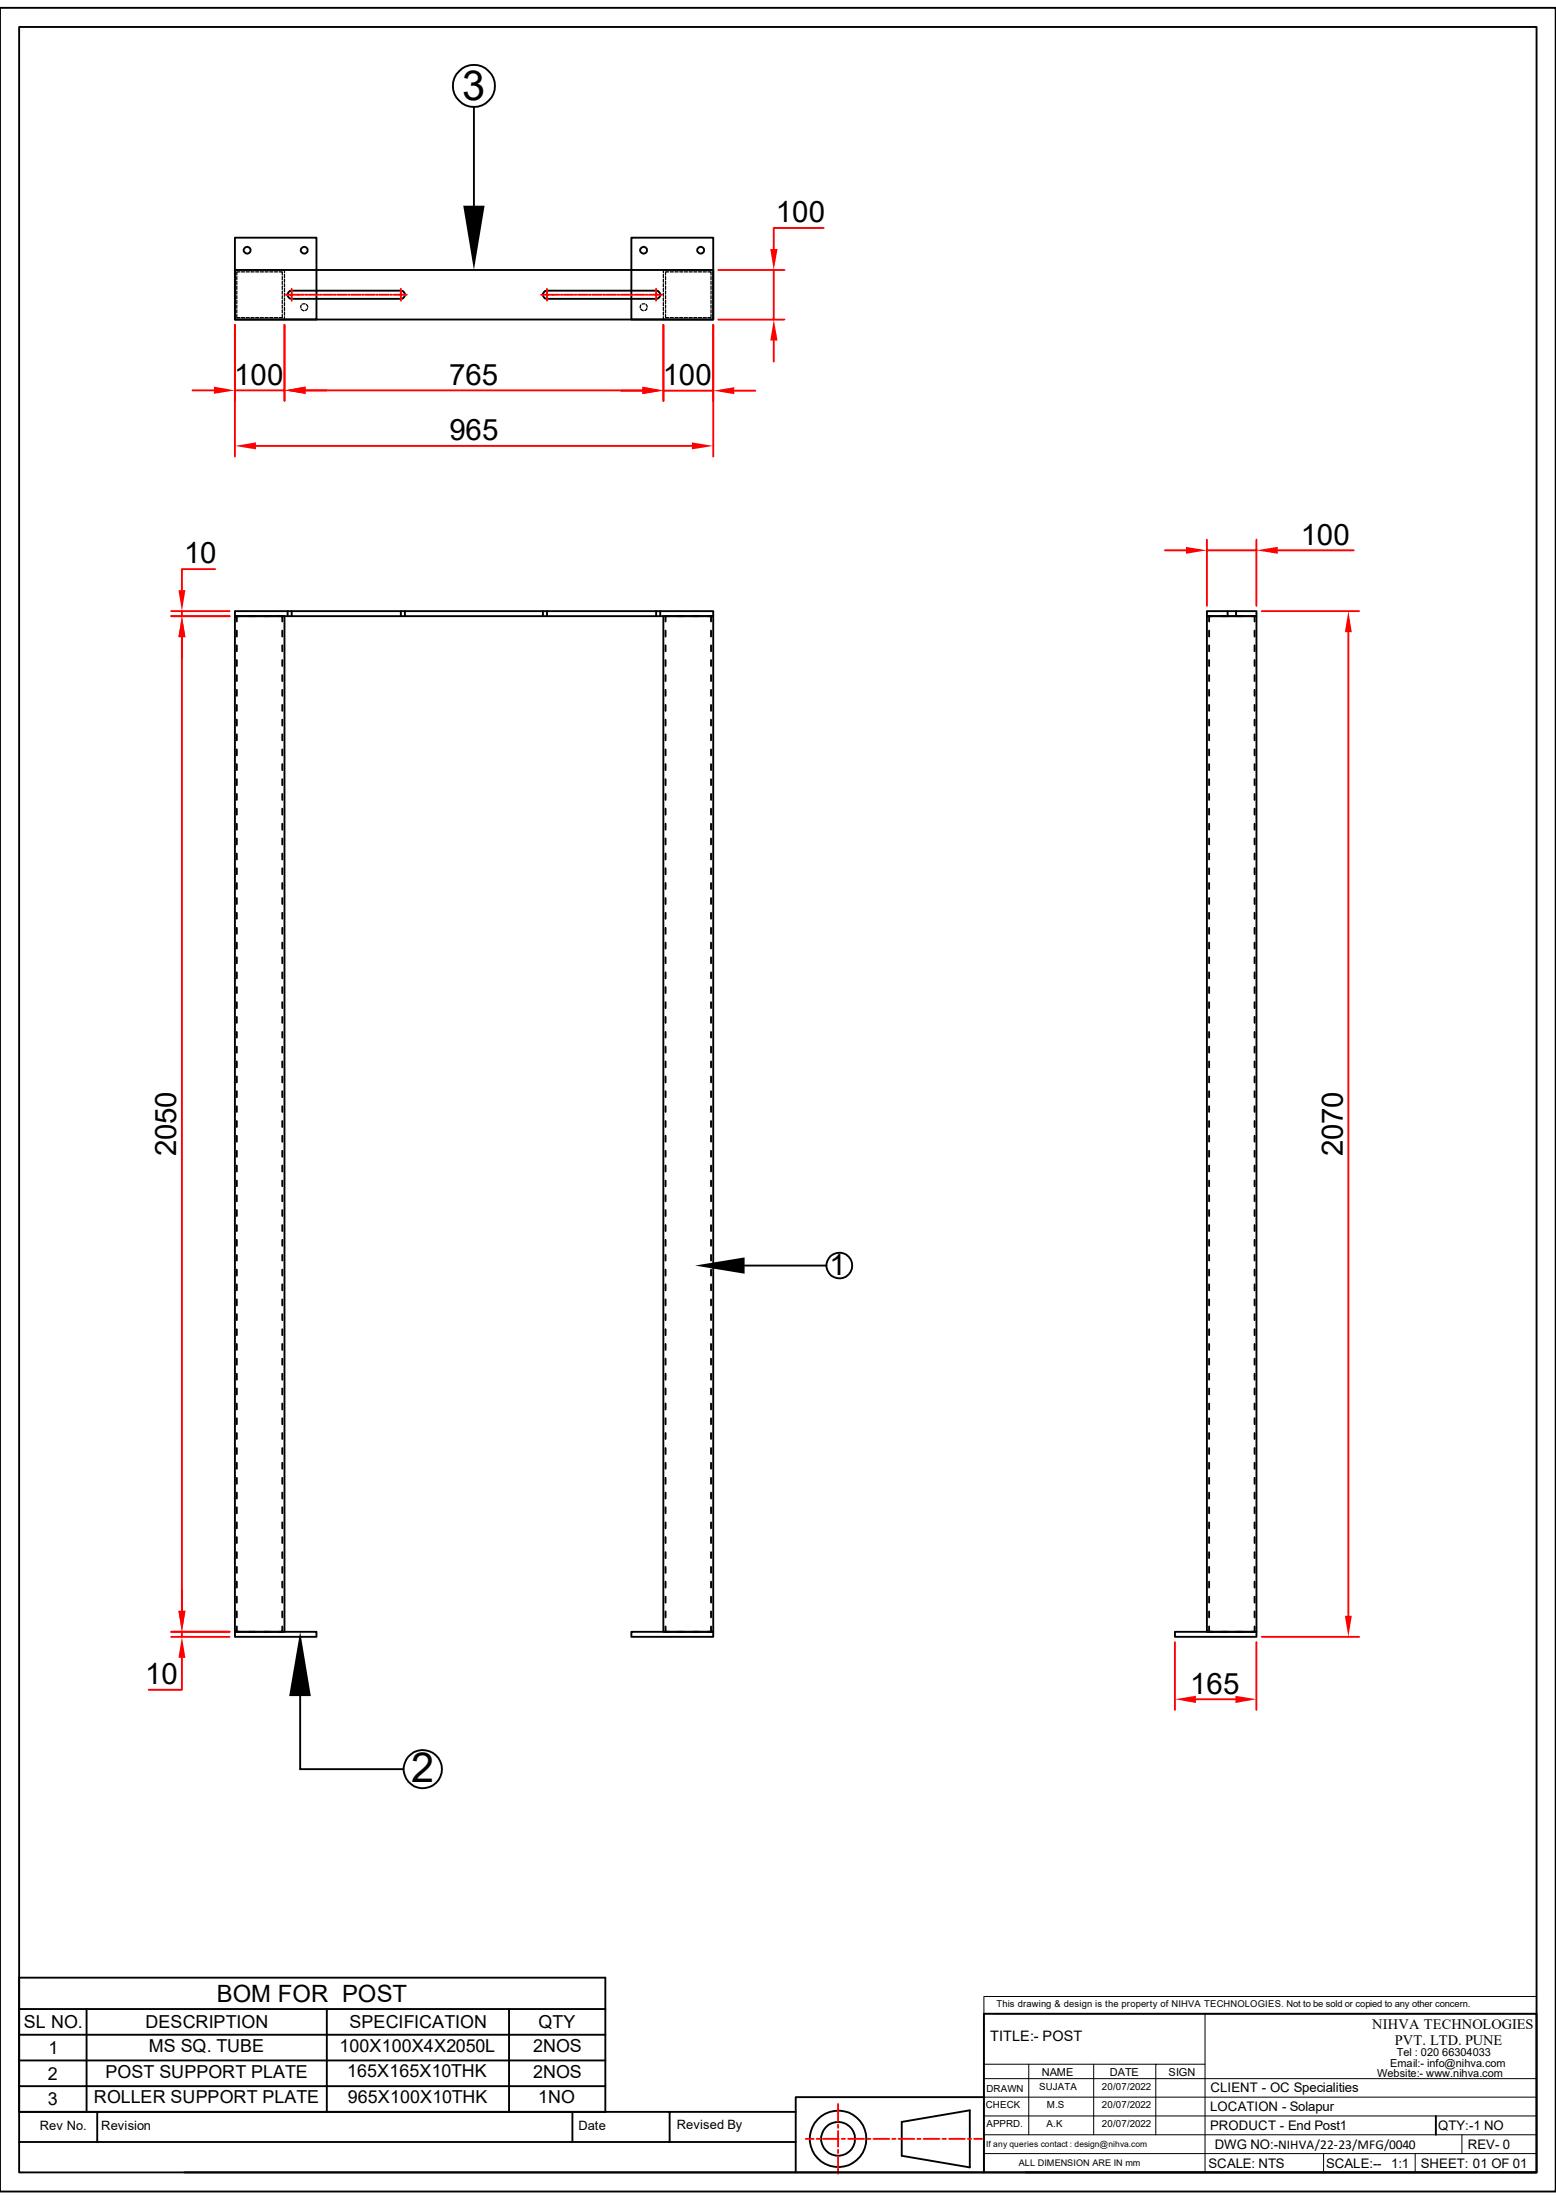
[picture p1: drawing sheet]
<svg xmlns="http://www.w3.org/2000/svg" width="210mm" height="297mm" viewBox="0 0 210 297" stroke-linecap="round" stroke-linejoin="round" font-family="sans-serif">
<g fill="none" stroke="#000" stroke-width=".25">
<path d="M0 1.1h210v294.8h-210zM2.6 3.6h204.8v289.7h-204.8zM31.7 32.1h11v11h-11zM31.7 36.4h64.6v6.7h-64.6zM38.9 39.5l.2-.2 .3-.1h14.7a.55 .55 0 0 1 .6 .6 .55 .55 0 0 1-.6 .5h-14.7a.55 .55 0 0 1-.5-.3 .55 .55 0 0 1 0-.5zM73.4 39.5l.2-.2 .2-.1h14.8a.55 .55 0 0 1 .5 .6 .55 .55 0 0 1-.5 .5h-14.8a.55 .55 0 0 1-.5-.3 .55 .55 0 0 1 .1-.5zM85.2 32.1h11.1v11h-11.1zM31.7 82.5h64.6v.7h-64.6zM31.7 83.2h6.7v137.1h-6.7zM32 85.1v.8M32 87.1v.8M32 89.1v.8"/>
<path d="M32 91.1v.8M32 93.1v.8M32 95.2v.8M32 97.2v.8M32 99.1v.8M32.4 83.2h-.4v.7M33.6 83.2h.8M35.6 83.2h.8M37.6 83.2h.5v.7M38.1 85.1v.8M38.1 87.1v.8M38.1 89.1v.8"/>
<path d="M38.1 91.1v.8M38.1 93.1v.8M38.1 95.2v.8M38.1 97.2v.8M38.1 99.1v.8M38.8 82.5v.7M39.4 82.5v.7M54.1 82.5v.7M54.7 82.5v.7M73.3 82.5v.7M73.8 82.5v.7M88.6 82.5v.7"/>
<path d="M89.1 82.5v.7M89.5 83.2h6.8v137.1h-6.8zM89.8 85.1v.8M89.8 87.1v.8M89.8 89.1v.8M89.8 91.1v.8M89.8 93.1v.8M89.8 95.2v.8M89.8 97.2v.8M89.8 99.1v.8M90.3 83.2h-.5v.7M91.5 83.2h.8"/>
<path d="M93.5 83.2h.8M95.5 83.2h.5v.7M96 85.1v.8M96 87.1v.8M96 89.1v.8M96 91.1v.8M96 93.1v.8M96 95.2v.8M96 97.2v.8M96 99.1v.8M162.9 83.2h6.7v137.1h-6.7zM162.9 82.5h6.7v.7h-6.7z"/>
<path d="M163.2 85.1v.8M163.2 87.1v.8M163.2 89.1v.8M163.2 91.1v.8M163.2 93.1v.8M163.2 95.2v.8M163.2 97.2v.8M163.2 99.1v.8M163.7 83.2h-.5v.7M164.8 83.2h.9M165.7 82.5v.7M166.8 82.5v.7"/>
<path d="M166.9 83.2h.8M168.9 83.2h.4v.7M169.3 85.1v.8M169.3 87.1v.8M169.3 89.1v.8M169.3 91.1v.8M169.3 93.1v.8M169.3 95.2v.8M169.3 97.2v.8M169.3 99.1v.8M32 101.2v.8M32 103.2v.8"/>
<path d="M32 105.2v.8M32 107.2v.8M32 109.2v.8M32 111.2v.8M32 113.2v.8M32 115.2v.8M32 117.2v.8M32 119.2v.8M38.1 101.2v.8M38.1 103.2v.8M38.1 105.2v.8M38.1 107.2v.8"/>
<path d="M38.1 109.2v.8M38.1 111.2v.8M38.1 113.2v.8M38.1 115.2v.8M38.1 117.2v.8M38.1 119.2v.8M89.8 101.2v.8M89.8 103.2v.8M89.8 105.2v.8M89.8 107.2v.8M89.8 109.2v.8M89.8 111.2v.8"/>
<path d="M89.8 113.2v.8M89.8 115.2v.8M89.8 117.2v.8M89.8 119.2v.8M96 101.2v.8M96 103.2v.8M96 105.2v.8M96 107.2v.8M96 109.2v.8M96 111.2v.8M96 113.2v.8M96 115.2v.8"/>
<path d="M96 117.2v.8M96 119.2v.8M163.2 101.2v.8M163.2 103.2v.8M163.2 105.2v.8M163.2 107.2v.8M163.2 109.2v.8M163.2 111.2v.8M163.2 113.2v.8M163.2 115.2v.8M163.2 117.2v.8M163.2 119.2v.8"/>
<path d="M169.3 101.2v.8M169.3 103.2v.8M169.3 105.2v.8M169.3 107.2v.8M169.3 109.2v.8M169.3 111.2v.8M169.3 113.2v.8M169.3 115.2v.8M169.3 117.2v.8M169.3 119.2v.8M32 121.2v.8M32 123.2v.8"/>
<path d="M32 125.3v.8M32 127.3v.8M32 129.2v.8M32 131.3v.8M32 133.3v.8M32 135.3v.8M32 137.3v.8M32 139.3v.8M38.1 121.2v.8M38.1 123.2v.8M38.1 125.3v.8M38.1 127.3v.8"/>
<path d="M38.1 129.2v.8M38.1 131.3v.8M38.1 133.3v.8M38.1 135.3v.8M38.1 137.3v.8M38.1 139.3v.8M89.8 121.2v.8M89.8 123.2v.8M89.8 125.3v.8M89.8 127.3v.8M89.8 129.2v.8M89.8 131.3v.8"/>
<path d="M89.8 133.3v.8M89.8 135.3v.8M89.8 137.3v.8M89.8 139.3v.8M96 121.2v.8M96 123.2v.8M96 125.3v.8M96 127.3v.8M96 129.2v.8M96 131.3v.8M96 133.3v.8M96 135.3v.8"/>
<path d="M96 137.3v.8M96 139.3v.8M163.2 121.2v.8M163.2 123.2v.8M163.2 125.3v.8M163.2 127.3v.8M163.2 129.2v.8M163.2 131.3v.8M163.2 133.3v.8M163.2 135.3v.8M163.2 137.3v.8M163.2 139.3v.8"/>
<path d="M169.3 121.2v.8M169.3 123.2v.8M169.3 125.3v.8M169.3 127.3v.8M169.3 129.2v.8M169.3 131.3v.8M169.3 133.3v.8M169.3 135.3v.8M169.3 137.3v.8M169.3 139.3v.8M32 141.3v.8M32 143.3v.8"/>
<path d="M32 145.3v.8M32 147.3v.8M32 149.4v.7M32 151.3v.8M32 153.3v.8M32 155.4v.8M32 157.4v.8M32 159.4v.7M38.1 141.3v.8M38.1 143.3v.8M38.1 145.3v.8M38.1 147.3v.8"/>
<path d="M38.1 149.4v.7M38.1 151.3v.8M38.1 153.3v.8M38.1 155.4v.8M38.1 157.4v.8M38.1 159.4v.7M89.8 141.3v.8M89.8 143.3v.8M89.8 145.3v.8M89.8 147.3v.8M89.8 149.4v.7M89.8 151.3v.8"/>
<path d="M89.8 153.3v.8M89.8 155.4v.8M89.8 157.4v.8M89.8 159.4v.7M96 141.3v.8M96 143.3v.8M96 145.3v.8M96 147.3v.8M96 149.4v.7M96 151.3v.8M96 153.3v.8M96 155.4v.8"/>
<path d="M96 157.4v.8M96 159.4v.7M163.2 141.3v.8M163.2 143.3v.8M163.2 145.3v.8M163.2 147.3v.8M163.2 149.4v.7M163.2 151.3v.8M163.2 153.3v.8M163.2 155.4v.8M163.2 157.4v.8M163.2 159.4v.7"/>
<path d="M169.3 141.3v.8M169.3 143.3v.8M169.3 145.3v.8M169.3 147.3v.8M169.3 149.4v.7M169.3 151.3v.8M169.3 153.3v.8M169.3 155.4v.8M169.3 157.4v.8M169.3 159.4v.7M32 161.4v.8M32 163.4v.8"/>
<path d="M32 165.4v.8M32 167.4v.8M32 169.4v.8M32 171.4v.8M32 173.4v.8M32 175.4v.8M32 177.4v.8M32 179.5v.8M38.1 161.4v.8M38.1 163.4v.8M38.1 165.4v.8M38.1 167.4v.8"/>
<path d="M38.1 169.4v.8M38.1 171.4v.8M38.1 173.4v.8M38.1 175.4v.8M38.1 177.4v.8M38.1 179.5v.8M89.8 161.4v.8M89.8 163.4v.8M89.8 165.4v.8M89.8 167.4v.8M89.8 169.4v.8M89.8 171.4v.8"/>
<path d="M89.8 173.4v.8M89.8 175.4v.8M89.8 177.4v.8M89.8 179.5v.8M96 161.4v.8M96 163.4v.8M96 165.4v.8M96 167.4v.8M96 169.4v.8M96 171.4v.8M96 173.4v.8M96 175.4v.8"/>
<path d="M96 177.4v.8M96 179.5v.8M163.2 161.4v.8M163.2 163.4v.8M163.2 165.4v.8M163.2 167.4v.8M163.2 169.4v.8M163.2 171.4v.8M163.2 173.4v.8M163.2 175.4v.8M163.2 177.4v.8M163.2 179.5v.8"/>
<path d="M169.3 161.4v.8M169.3 163.4v.8M169.3 165.4v.8M169.3 167.4v.8M169.3 169.4v.8M169.3 171.4v.8M169.3 173.4v.8M169.3 175.4v.8M169.3 177.4v.8M169.3 179.5v.8M32 181.4v.8M32 183.4v.8"/>
<path d="M32 185.5v.8M32 187.5v.8M32 189.5v.8M32 191.5v.8M32 193.5v.8M32 195.5v.8M32 197.5v.8M32 199.5v.8M38.1 181.4v.8M38.1 183.4v.8M38.1 185.5v.8M38.1 187.5v.8"/>
<path d="M38.1 189.5v.8M38.1 191.5v.8M38.1 193.5v.8M38.1 195.5v.8M38.1 197.5v.8M38.1 199.5v.8M89.8 181.4v.8M89.8 183.4v.8M89.8 185.5v.8M89.8 187.5v.8M89.8 189.5v.8M89.8 191.5v.8"/>
<path d="M89.8 193.5v.8M89.8 195.5v.8M89.8 197.5v.8M89.8 199.5v.8M96 181.4v.8M96 183.4v.8M96 185.5v.8M96 187.5v.8M96 189.5v.8M96 191.5v.8M96 193.5v.8M96 195.5v.8"/>
<path d="M96 197.5v.8M96 199.5v.8M163.2 181.4v.8M163.2 183.4v.8M163.2 185.5v.8M163.2 187.5v.8M163.2 189.5v.8M163.2 191.5v.8M163.2 193.5v.8M163.2 195.5v.8M163.2 197.5v.8M163.2 199.5v.8"/>
<path d="M169.3 181.4v.8M169.3 183.4v.8M169.3 185.5v.8M169.3 187.5v.8M169.3 189.5v.8M169.3 191.5v.8M169.3 193.5v.8M169.3 195.5v.8M169.3 197.5v.8M169.3 199.5v.8M32 219.6v.7h.4M32 201.5v.8"/>
<path d="M32 203.5v.8M32 205.5v.8M32 207.5v.8M32 209.5v.9M32 211.5v.8M32 213.5v.8M32 215.6v.8M32 217.6v.8M38.1 219.6v.7h-.5M38.1 201.5v.8M38.1 203.5v.8M38.1 205.5v.8"/>
<path d="M38.1 207.5v.8M38.1 209.6v.8M38.1 211.5v.8M38.1 213.5v.8M38.1 215.6v.8M38.1 217.6v.8M89.8 201.5v.8M89.8 203.5v.8M89.8 205.5v.8M89.8 207.5v.8M89.8 209.6v.8M89.8 211.5v.8"/>
<path d="M89.8 213.5v.8M89.8 215.6v.8M89.8 217.6v.8M89.8 219.6v.7h.5M96 219.6v.7h-.5M96 201.5v.8M96 203.5v.8M96 205.5v.8M96 207.5v.8M96 209.5v.9M96 211.5v.8M96 213.5v.8"/>
<path d="M96 215.6v.8M96 217.6v.8M163.2 201.5v.8M163.2 203.5v.8M163.2 205.5v.8M163.2 207.5v.8M163.2 209.6v.8M163.2 211.5v.8M163.2 213.5v.8M163.2 215.6v.8M163.2 217.6v.8M163.2 219.6v.7h.5"/>
<path d="M169.3 219.6v.7h-.4M169.3 201.5v.8M169.3 203.5v.8M169.3 205.5v.8M169.3 207.5v.8M169.3 209.5v.9M169.3 211.5v.8M169.3 213.5v.8M169.3 215.6v.8M169.3 217.6v.8M31.7 220.3h11v.7h-11zM33.6 220.3h.8"/>
<path d="M35.6 220.3h.8M85.2 220.3h11.1v.7h-11.1zM91.5 220.3h.8M93.5 220.3h.8M158.6 220.3h11v.7h-11zM164.8 220.3h.9M166.9 220.3h.8M138.4 293.3h69"/>
<circle cx="33.4" cy="33.8" r=".46"/>
<circle cx="41.1" cy="33.8" r=".46"/>
<circle cx="86.9" cy="33.8" r=".46"/>
<circle cx="94.6" cy="33.8" r=".46"/>
</g>
<g fill="none" stroke="#000" stroke-width=".17">
<path d="M31.7 37v.5M31.7 37.7v.4M31.7 38.3v.4M31.7 38.9v.5M31.7 39.6v.4M32 37.3v.5M32 38v.4M32 38.6v.5M32 39.3v.4M32 39.9v.4M32 36.4h-.3v.4M32.3 36.4h.4"/>
<path d="M32.4 36.7h-.4v.4M32.6 36.7h.4M32.9 36.4h.5M33.2 36.7h.5M33.6 36.4h.4M33.9 36.7h.4M34.2 36.4h.4M34.5 36.7h.4M34.8 36.4h.5M35.1 36.7h.5M35.5 36.4h.4M35.8 36.7h.4"/>
<path d="M36.1 36.4h.4M36.4 36.7h.4M36.7 36.4h.5M37 36.7h.5M37.4 36.4h.4M37.7 36.7h.4v.4M38 36.4h.4v.4M38.1 37.3v.5M38.1 38v.4M38.1 38.6v.5M38.1 39.3v.4M38.1 39.9v.4"/>
<path d="M38.4 37v.5M38.4 37.7v.4M38.4 38.3v.4M38.4 38.9v.5M38.4 39.6v.4M89.5 37v.5M89.5 37.7v.4M89.5 38.3v.4M89.5 38.9v.5M89.5 39.6v.4M89.8 37.3v.5M89.8 38v.4"/>
<path d="M89.8 38.6v.5M89.8 39.3v.4M89.8 39.9v.4M89.9 36.4h-.4v.4M90.1 36.4h.5M90.3 36.7h-.5v.4M90.5 36.7h.4M90.8 36.4h.4M91.1 36.7h.4M91.4 36.4h.4M91.7 36.7h.5M92 36.4h.5"/>
<path d="M92.4 36.7h.4M92.7 36.4h.4M93 36.7h.4M93.3 36.4h.5M93.6 36.7h.5M94 36.4h.4M94.3 36.7h.4M94.6 36.4h.4M94.9 36.7h.4M95.3 36.4h.4M95.5 36.7h.5v.4M95.9 36.4h.4v.4"/>
<path d="M96 37.3v.5M96 38v.4M96 38.6v.5M96 39.3v.4M96 39.9v.4M96.3 37v.5M96.3 37.7v.4M96.3 38.3v.4M96.3 38.9v.5M96.3 39.6v.4M31.7 42.8v.3h.3M31.7 40.2v.4"/>
<path d="M31.7 40.9v.4M31.7 41.5v.4M31.7 42.1v.4M32 42.5v.4h.4M32 40.6v.4M32 41.2v.4M32 41.8v.4M32.3 43.1h.4M32.6 42.9h.4M32.9 43.1h.5M33.2 42.9h.5M33.6 43.1h.4"/>
<path d="M33.9 42.9h.4M34.2 43.1h.4M34.5 42.9h.4M34.8 43.1h.5M35.1 42.9h.5M35.5 43.1h.4M35.8 42.9h.4M36.1 43.1h.4M36.4 42.9h.4M36.7 43.1h.5M37 42.9h.5M37.4 43.1h.4"/>
<path d="M38.1 42.5v.4h-.4M38.1 40.6v.4M38.1 41.2v.4M38.1 41.8v.4M38.4 42.8v.3h-.4M38.4 40.2v.4M38.4 40.9v.4M38.4 41.5v.4M38.4 42.1v.4M40.7 41.2l-.1 .4M40.7 41.7l.3 .3M41.2 41l-.4 .1"/>
<path d="M41.4 41.1l.1 .4M41.5 41.7l-.3 .2M86.5 41.2l-.1 .4M86.5 41.7l.3 .3M87 41l-.3 .1M87.2 41.1l.1 .4M87.3 41.7l-.3 .2M89.5 40.2v.4M89.5 40.9v.4M89.5 41.5v.4M89.5 42.1v.4M89.5 42.8v.3h.4"/>
<path d="M89.8 40.6v.4M89.8 41.2v.4M89.8 41.8v.4M89.8 42.5v.4h.5M90.1 43.1h.5M90.5 42.9h.4M90.8 43.1h.4M91.1 42.9h.4M91.4 43.1h.4M91.7 42.9h.5M92 43.1h.5M92.4 42.9h.4"/>
<path d="M92.7 43.1h.4M93 42.9h.4M93.3 43.1h.5M93.6 42.9h.5M94 43.1h.4M94.3 42.9h.4M94.6 43.1h.4M94.9 42.9h.4M95.2 43.1h.5M96 42.5v.4h-.5M96 40.6v.4M96 41.2v.4"/>
<path d="M96 41.8v.4M96.3 42.8v.3h-.4M96.3 40.2v.4M96.3 40.9v.4M96.3 41.5v.4M96.3 42.1v.4"/>
</g>
<g fill="none" stroke="#f00" stroke-width=".25">
<path d="M38.6 39.8h.7M39.3 39.8h.2M39.4 39v.7M39.4 39.8h.1M39.4 39.9v.7M39.5 39.8h1.5M41.2 39.8h.2M41.7 39.8h1.3M43.2 39.8h.2M43.6 39.8h1.3M45.1 39.8h.2M45.5 39.8h1.3"/>
<path d="M47 39.8h.2M47.4 39.8h1.3M48.9 39.8h.2M49.3 39.8h1.3M50.8 39.8h.2M51.2 39.8h1.3M52.7 39.8h.2M53.1 39.8h.9M54.1 39.8h.1M54.1 39v.7M54.1 39.9v.7M54.2 39.8h.7"/>
<path d="M73 39.8h.7M73.8 39.8h.1M73.8 39v.7M73.8 39.9v.7M74 39.8h1.5M75.7 39.8h.2M76.1 39.8h1.3M77.6 39.8h.2M78 39.8h1.3M79.5 39.8h.2M79.9 39.8h1.3M81.4 39.8h.3"/>
<path d="M81.9 39.8h1.2M83.4 39.8h.2M83.8 39.8h1.2M85.3 39.8h.2M85.7 39.8h1.3M87.2 39.8h.2M87.6 39.8h.8M88.5 39.8h.1M88.6 39v.7M88.6 39.8h.1M88.6 39.9v.7M88.6 39.8h.8"/>
</g>
<path d="M132.8 269.5h74.6v2.4h-74.6zM162.6 271.9h44.8M132.8 288.2h74.6M132.8 285.7h74.6M132.8 283.1h74.6M132.8 280.6h74.6" fill="none" stroke="#000" stroke-width=".13"/>
<path d="M163 272.5h21.7v5.9h-21.7z" fill="#fff"/>
<path d="M132.8 271.9v21.4M132.8 278.7h29.8M134.1 271.9h28.5v21.4M138.9 278.7v9.5M147.6 278.7v9.5M156 278.7v9.5M132.8 290.7h74.6M178.6 290.7v2.6M191 290.7v2.6M197.3 288.2v2.5" fill="none" stroke="#000" stroke-width=".13"/>
<g fill="none" stroke="#000" stroke-width=".25">
<path d="M2.6 267h79.1v18.1h-79.1zM2.6 271.2h79.1M2.6 274.7h79.1M2.6 278.2h79.1M11.7 271.2v13.9M44.1 271.2v13.9M68.7 271.2v13.9M132.8 271.9h74.6v21.4h-74.6zM2.6 289.2h104.8M2.6 285.1h104.8M2.6 281.6h79.1M13.1 285.1v4.1"/>
<path d="M77.3 285.1v4.1M90.4 285.1v4.1M107.4 293.3h25.4M121.7 286.5l9.2-1.6v7.7l-9.2-1.6zM132.8 283.1h-25.4v10.2h-82.5M193.8 285.7v2.5"/>
<circle cx="113.1" cy="288.8" r="2.29"/>
<circle cx="113.1" cy="288.8" r="3.8"/>
</g>
<g fill="none" stroke="#f00" stroke-width=".25">
<path d="M31.7 43.9v17.7M96.3 43.9v17.7M34.5 60.2h58.9M108.8 288.8h1M110.2 288.8h.5M111.1 288.8h2.1M113.1 286.9v.4M113.1 287.7v2.1M113.1 290.2v.5M113.1 291.1v2.4M113.1 284.1v2.3M113.6 288.8h.4"/>
<path d="M114.5 288.8h2.1M117.1 288.8h.4M117.9 288.8h2.1M120.4 288.8h.5M121.3 288.8h2.1M123.8 288.8h.4M124.7 288.8h2.1M127.2 288.8h.5M128.1 288.8h2.1M130.6 288.8h.5M131.5 288.8h1"/>
</g>
<g fill="#f00">
<path d="M31.7 60.2l2.8-.5v1z"/>
<path d="M93.4 59.7l2.9 .5-2.9 .5z"/>
</g>
<path d="M26 52.7h2.9M31.7 43.9v10.2M31.7 52.7h6.7M38.4 43.9v10.2M41.2 52.7h2.9" fill="none" stroke="#f00" stroke-width=".25"/>
<g fill="#f00">
<path d="M28.9 52.2l2.8 .5-2.8 .5z"/>
<path d="M38.4 52.7l2.8-.5v1z"/>
</g>
<path d="M38.4 43.9v10.2M41.2 52.7h45.5M89.5 43.9v10.2" fill="none" stroke="#f00" stroke-width=".25"/>
<g fill="#f00">
<path d="M38.4 52.7l2.8-.5v1z"/>
<path d="M86.7 52.2l2.8 .5-2.8 .5z"/>
</g>
<path d="M83.9 52.7h2.8M89.5 43.9v10.2M89.5 52.7h6.8M96.3 43.9v10.2M99.1 52.7h2.8" fill="none" stroke="#f00" stroke-width=".25"/>
<g fill="#f00">
<path d="M86.7 52.3l2.8 .4-2.8 .5z"/>
<path d="M96.3 52.7l2.8-.4v.9z"/>
</g>
<path d="M96.9 36.4h9M104.4 36.4v6.7M111.2 30.8h-6.8v2.8M96.9 43.1h9M104.4 46v2.8" fill="none" stroke="#f00" stroke-width=".25"/>
<g fill="#f00">
<path d="M104.4 43.1l.5 2.9h-.9z"/>
<path d="M104 33.6h.9l-.5 2.8z"/>
</g>
<path d="M157.2 74.3h2.9M162.9 72.9v8.9M162.9 74.3h6.7M169.6 72.9v8.9M172.5 74.3h10.2" fill="none" stroke="#f00" stroke-width=".25"/>
<g fill="#f00">
<path d="M160.1 73.8l2.8 .5-2.8 .5z"/>
<path d="M169.6 74.3l2.9-.5v1z"/>
</g>
<path d="M158.6 221.7v9.1M161.4 229.4h5.4M169.6 221.7v9.1" fill="none" stroke="#f00" stroke-width=".25"/>
<g fill="#f00">
<path d="M158.6 229.4l2.8-.5v1z"/>
<path d="M166.8 228.9l2.8 .5-2.8 .5z"/>
</g>
<path d="M24.6 214.6v2.9M23.1 221h7.9M23.1 220.3h7.9M24.6 223.8v4.3h-4.5M24.6 220.3v.7" fill="none" stroke="#f00" stroke-width=".25"/>
<g fill="#f00">
<path d="M24.1 217.5h.9l-.4 2.8z"/>
<path d="M24.6 221l.4 2.8h-.9z"/>
</g>
<path d="M23.1 83.2h7.9M24.6 86v131.5M23.1 220.3h7.9" fill="none" stroke="#f00" stroke-width=".25"/>
<g fill="#f00">
<path d="M24.1 217.5h.9l-.4 2.8z"/>
<path d="M24.6 83.2l.4 2.8h-.9z"/>
</g>
<path d="M29 76.8h-4.4v2.9M23.1 83.2h7.9M23.1 82.5h7.9M24.6 82.5v.7M24.6 86v2.9" fill="none" stroke="#f00" stroke-width=".25"/>
<g fill="#f00">
<path d="M24.6 83.2l.4 2.8h-.9z"/>
<path d="M24.1 79.7h.9l-.4 2.8z"/>
</g>
<path d="M170.3 82.5h13.1M182 85.3v132.8M170.3 221h13.1" fill="none" stroke="#f00" stroke-width=".25"/>
<g fill="#f00">
<path d="M181.5 218.1h1l-.5 2.9z"/>
<path d="M182 82.5l.5 2.8h-1z"/>
</g>
<path d="M62.5 27.8h2.9l-1.4 8.6zM93.8 170.9l6.7-1.1v2.2zM40.5 220.3l1.5 8.7h-3z" fill="#000"/>
<g fill="none" stroke="#000" stroke-width=".25">
<path d="M64 14.4v13.4M100.5 170.9h11M40.5 229v9.8h13.9"/>
<circle cx="64" cy="11.6" r="2.84"/>
<circle cx="113.3" cy="170.9" r="1.74"/>
<circle cx="57.1" cy="238.8" r="2.58"/>
</g>
<g font-size="5.6">
<text x="62.4" y="13.5">3</text>
<text x="55.5" y="240.6">2</text>
</g>
<g font-size="4">
<text x="104.7" y="30">100</text>
<text x="31.6" y="51.9">100</text>
<text x="60.6" y="51.9">765</text>
<text x="89.4" y="52">100</text>
<text x="60.7" y="59.4">965</text>
<text x="24.8" y="76.1">10</text>
<text x="175.6" y="73.5">100</text>
<text x="23.8" y="156.1" transform="rotate(-90 23.8 156.1)">2050</text>
<text x="181.2" y="156.1" transform="rotate(-90 181.2 156.1)">2070</text>
<text x="112" y="172.2">1</text>
<text x="19.6" y="227.4">10</text>
<text x="160.7" y="228.6">165</text>
</g>
<text font-size="3.2" x="29.3" y="270.3">BOM FOR POST</text>
<g font-size="2.4">
<text x="3.2" y="273.8">SL NO.</text>
<text x="19.7" y="273.8">DESCRIPTION</text>
<text x="47.2" y="273.8">SPECIFICATION</text>
<text x="72.7" y="273.8">QTY</text>
<text x="6.5" y="280.8">2</text>
<text x="6.6" y="277.3">1</text>
<text x="14.2" y="280.5">POST SUPPORT PLATE</text>
<text x="20.1" y="277">MS SQ. TUBE</text>
<text x="45.8" y="277">100X100X4X2050L</text>
<text x="46.9" y="280.5">165X165X10THK</text>
<text x="72" y="280.5">2NOS</text>
<text x="72" y="277">2NOS</text>
<text x="6.5" y="284.2">3</text>
<text x="12.7" y="284">ROLLER SUPPORT PLATE</text>
<text x="46.9" y="283.9">965X100X10THK</text>
<text x="72.6" y="284">1NO</text>
</g>
<g font-size="1.9">
<text x="133.6" y="275.5">TITLE:- POST</text>
<text x="185.2" y="273.9">NIHVA TECHNOLOGIES</text>
<text x="188.3" y="276.1">PVT. LTD. PUNE</text>
</g>
<g font-size="1.8">
<text x="163.3" y="287.6">PRODUCT - End Post1</text>
<text x="163.3" y="285">LOCATION - Solapur</text>
<text x="163.4" y="282.5">CLIENT - OC Specialities</text>
<text x="194.1" y="287.6">QTY:-1 NO</text>
<text x="163.1" y="292.7">SCALE: NTS</text>
<text x="164" y="290.1">DWG NO:-NIHVA/22-23/MFG/0040</text>
<text x="179" y="292.7">SCALE:--</text>
<text x="187.7" y="292.7">1:1</text>
<text x="191.8" y="292.7">SHEET: 01 OF 01</text>
<text x="198.1" y="290.1">REV- 0</text>
</g>
<g font-size="1.7">
<text x="5.4" y="287.5">Rev No.</text>
<text x="13.7" y="287.5">Revision</text>
<text x="78.1" y="287.5">Date</text>
<text x="91.4" y="287.4">Revised By</text>
</g>
<g font-size="1.5">
<text x="140.6" y="280.2">NAME</text>
<text x="149.8" y="280.2">DATE</text>
<text x="157.7" y="280.2">SIGN</text>
<text x="185.9" y="280.4">Website:- www.nihva.com</text>
<text x="187.6" y="279.1">Email:- info@nihva.com</text>
<text x="188.5" y="277.6">Tel : 020 66304033</text>
</g>
<g font-size="1.3">
<text x="134.5" y="271">This drawing &amp; design is the property of NIHVA TECHNOLOGIES. Not to be sold or copied to any other concern.</text>
<text x="133.1" y="284.6">CHECK</text>
<text x="133.1" y="282.4">DRAWN</text>
<text x="133.1" y="287.2">APPRD.</text>
<text x="140.3" y="282.1">SUJATA</text>
<text x="141.3" y="287.2">A.K</text>
<text x="141.3" y="284.6">M.S</text>
<text x="148.7" y="282.1">20/07/2022</text>
<text x="148.7" y="287.2">20/07/2022</text>
<text x="148.7" y="284.6">20/07/2022</text>
</g>
<text font-size="1.2" x="137.5" y="292.4">ALL DIMENSION ARE IN mm</text>
<text font-size="1.1" x="133.1" y="289.8">If any queries contact : design@nihva.com</text>
</svg>
